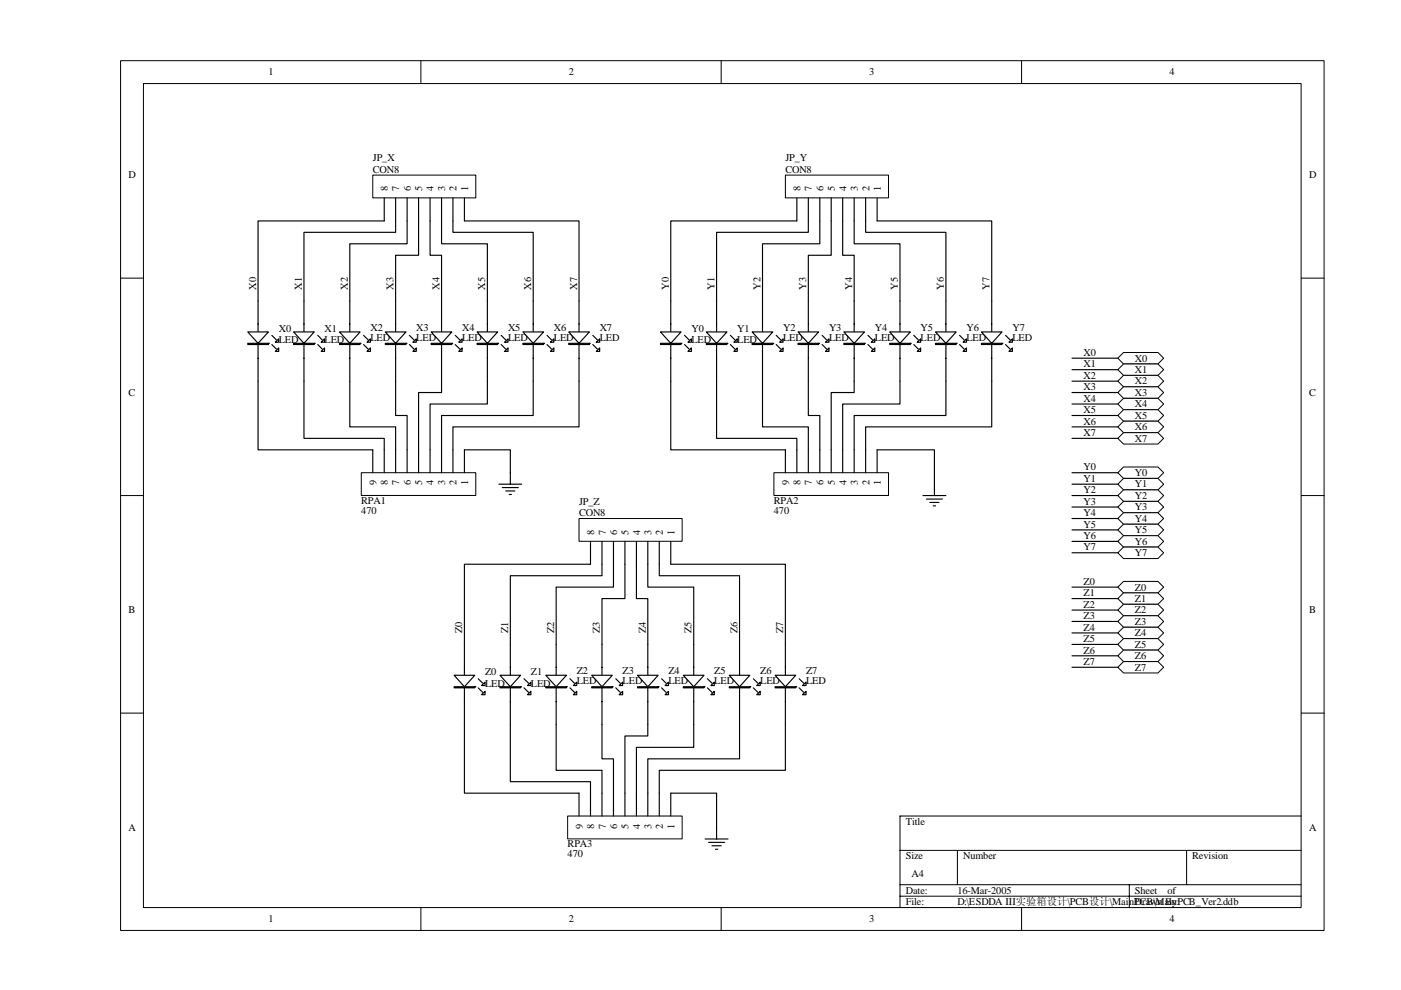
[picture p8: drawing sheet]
<svg xmlns="http://www.w3.org/2000/svg" width="297mm" height="210mm" viewBox="0 0 297 210" stroke-linecap="round" stroke-linejoin="round" font-family="sans-serif">
<g fill="none" stroke="#000" stroke-width=".21">
<path d="M25.6 12.9h255.1v184.4h-255.1zM30.4 17.7h245.5v174.7h-245.5zM89.2 12.9v4.8M152.9 12.9v4.8M216.6 12.9v4.8M25.6 59h4.8M275.9 59h4.9M25.6 105.1h4.8M275.9 105.1h4.9M25.6 151.2h4.8M275.9 151.2h4.9M275.9 173h-85.1v19.4"/>
<path d="M89.2 192.4v4.9M152.9 192.4v4.9M190.8 180.3h85.1M190.8 187.6h85.1M190.8 190h85.1M203 180.3v7.3M216.6 192.4v4.9M239.4 187.6v4.8M251.6 180.3v7.3"/>
</g>
<path d="M54.7 63.8v17M57.6 73l1 1M57.6 71.1l1 1" fill="none" stroke="#000" stroke-width=".24"/>
<g fill="#fff" stroke="#000" stroke-width=".24">
<path d="M52.5 70.4h4.4l-2.2 2.4z"/>
<path d="M59.1 73.8v.7h-.7z"/>
<path d="M58.4 72.6l.7-.8v.8z"/>
<path d="M52.5 72.8h4.4v.2h-4.4z" fill-rule="evenodd"/>
</g>
<path d="M64.4 63.8v17M67.4 73l.9 1M67.4 71.1l.9 1" fill="none" stroke="#000" stroke-width=".24"/>
<g fill="#fff" stroke="#000" stroke-width=".24">
<path d="M62.2 70.4h4.4l-2.2 2.4z"/>
<path d="M68.8 73.8v.7h-.7z"/>
<path d="M68.1 72.6l.7-.8v.8z"/>
<path d="M62.2 72.8h4.4v.2h-4.4z" fill-rule="evenodd"/>
</g>
<path d="M74.2 63.8v17M77.1 73l1 1M77.1 71.1l1 1" fill="none" stroke="#000" stroke-width=".24"/>
<g fill="#fff" stroke="#000" stroke-width=".24">
<path d="M72 70.4h4.3l-2.1 2.4z"/>
<path d="M78.5 73.8v.7h-.7z"/>
<path d="M77.8 72.6l.7-.8v.8z"/>
<path d="M72 72.8h4.3v.2h-4.3z" fill-rule="evenodd"/>
</g>
<path d="M83.9 63.8v17M86.8 73l1 1M86.8 71.1l1 1" fill="none" stroke="#000" stroke-width=".24"/>
<g fill="#fff" stroke="#000" stroke-width=".24">
<path d="M81.7 70.4h4.4l-2.2 2.4z"/>
<path d="M88.3 73.8v.7h-.8z"/>
<path d="M87.5 72.6l.8-.8v.8z"/>
<path d="M81.7 72.8h4.4v.2h-4.4z" fill-rule="evenodd"/>
</g>
<path d="M93.6 63.8v17M96.5 73l1 1M96.5 71.1l1 1" fill="none" stroke="#000" stroke-width=".24"/>
<g fill="#fff" stroke="#000" stroke-width=".24">
<path d="M91.4 70.4h4.4l-2.2 2.4z"/>
<path d="M98 73.8v.7h-.7z"/>
<path d="M97.3 72.6l.7-.8v.8z"/>
<path d="M91.4 72.8h4.4v.2h-4.4z" fill-rule="evenodd"/>
</g>
<path d="M103.3 63.8v17M106.3 73l.9 1M106.3 71.1l.9 1" fill="none" stroke="#000" stroke-width=".24"/>
<g fill="#fff" stroke="#000" stroke-width=".24">
<path d="M101.2 70.4h4.3l-2.2 2.4z"/>
<path d="M107.7 73.8v.7h-.7z"/>
<path d="M107 72.6l.7-.8v.8z"/>
<path d="M101.2 72.8h4.3v.2h-4.3z" fill-rule="evenodd"/>
</g>
<path d="M113 63.8v17M116 73l.9 1M116 71.1l.9 1" fill="none" stroke="#000" stroke-width=".24"/>
<g fill="#fff" stroke="#000" stroke-width=".24">
<path d="M110.9 70.4h4.3l-2.2 2.4z"/>
<path d="M117.4 73.8v.7h-.7z"/>
<path d="M116.7 72.6l.7-.8v.8z"/>
<path d="M110.9 72.8h4.3v.2h-4.3z" fill-rule="evenodd"/>
</g>
<path d="M122.8 63.8v17M125.7 73l1 1M125.7 71.1l1 1" fill="none" stroke="#000" stroke-width=".24"/>
<g fill="#fff" stroke="#000" stroke-width=".24">
<path d="M120.6 70.4h4.4l-2.2 2.4z"/>
<path d="M127.1 73.8v.7h-.7z"/>
<path d="M126.4 72.6l.7-.8v.8z"/>
<path d="M120.6 72.8h4.4v.2h-4.4z" fill-rule="evenodd"/>
</g>
<path d="M76.6 100.2h24.3v4.9h-24.3z" fill="#fff"/>
<path d="M76.6 100.2h24.3v4.9h-24.3z" fill="none" stroke="#000" stroke-width=".21"/>
<path d="M79 95.4v4.8M81.5 95.4v4.8M83.9 95.4v4.8M86.3 95.4v4.8M88.7 95.4v4.8M91.2 95.4v4.8M93.6 95.4v4.8M96 95.4v4.8M98.5 95.4v4.8" fill="none" stroke="#000" stroke-width=".24"/>
<path d="M79.1 37.1h21.8v4.9h-21.8z" fill="#fff"/>
<path d="M79 37.1h21.9v4.9h-21.9z" fill="none" stroke="#000" stroke-width=".21"/>
<g fill="none" stroke="#000" stroke-width=".24">
<path d="M81.5 42v4.8h-26.8v17M83.9 42v7.3h-19.5v14.5M86.3 42v9.7h-12.1v12.1M88.7 42v12.1h-4.8v9.7M91.2 42v12.1h2.4v9.7M93.6 42v9.7h9.7v12.1M96 42v7.3h17v14.5M98.5 42v4.8h24.3v17M142.2 63.8v17M145.1 73l1 1M145.1 71.1l1 1M54.7 80.8v14.6h24.3"/>
<path d="M64.4 80.8v12.1h17.1v2.5M74.2 80.8v9.7h9.7v4.9M83.9 80.8v7.3h2.4v7.3M93.6 80.8v2.4h-4.9v12.2M103.3 80.8v4.9h-12.1v9.7M113 80.8v7.3h-19.4v7.3M122.8 80.8v9.7h-26.8v4.9"/>
</g>
<g fill="#fff" stroke="#000" stroke-width=".24">
<path d="M140 70.4h4.4l-2.2 2.4z"/>
<path d="M145.9 74.5l.7-.7v.7z"/>
<path d="M145.9 72.6l.7-.8v.8z"/>
<path d="M140 72.8h4.4v.2h-4.4z" fill-rule="evenodd"/>
</g>
<path d="M151.9 63.8v17M154.9 73l.9 1M154.9 71.1l.9 1" fill="none" stroke="#000" stroke-width=".24"/>
<g fill="#fff" stroke="#000" stroke-width=".24">
<path d="M149.8 70.4h4.3l-2.2 2.4z"/>
<path d="M156.3 73.8v.7h-.7z"/>
<path d="M155.6 72.6l.7-.8v.8z"/>
<path d="M149.8 72.8h4.3v.2h-4.3z" fill-rule="evenodd"/>
</g>
<path d="M161.7 63.8v17M164.6 73l.9 1M164.6 71.1l.9 1" fill="none" stroke="#000" stroke-width=".24"/>
<g fill="#fff" stroke="#000" stroke-width=".24">
<path d="M159.5 70.4h4.3l-2.1 2.4z"/>
<path d="M166 73.8v.7h-.7z"/>
<path d="M165.3 72.6l.7-.8v.8z"/>
<path d="M159.5 72.8h4.3v.2h-4.3z" fill-rule="evenodd"/>
</g>
<path d="M171.4 63.8v17M174.3 73l1 1M174.3 71.1l1 1" fill="none" stroke="#000" stroke-width=".24"/>
<g fill="#fff" stroke="#000" stroke-width=".24">
<path d="M169.2 70.4h4.4l-2.2 2.4z"/>
<path d="M175.8 73.8v.7h-.8z"/>
<path d="M175 72.6l.8-.8v.8z"/>
<path d="M169.2 72.8h4.4v.2h-4.4z" fill-rule="evenodd"/>
</g>
<path d="M181.1 63.8v17M184 73l1 1M184 71.1l1 1" fill="none" stroke="#000" stroke-width=".24"/>
<g fill="#fff" stroke="#000" stroke-width=".24">
<path d="M178.9 70.4h4.4l-2.2 2.4z"/>
<path d="M185.5 73.8v.7h-.8z"/>
<path d="M184.7 72.6l.8-.8v.8z"/>
<path d="M178.9 72.8h4.4v.2h-4.4z" fill-rule="evenodd"/>
</g>
<path d="M190.8 63.8v17M193.7 73l1 1M193.7 71.1l1 1" fill="none" stroke="#000" stroke-width=".24"/>
<g fill="#fff" stroke="#000" stroke-width=".24">
<path d="M188.6 70.4h4.4l-2.2 2.4z"/>
<path d="M195.2 73.8v.7h-.7z"/>
<path d="M194.5 72.6l.7-.8v.8z"/>
<path d="M188.6 72.8h4.4v.2h-4.4z" fill-rule="evenodd"/>
</g>
<path d="M200.6 63.8v17M203.5 73l.9 1M203.5 71.1l.9 1" fill="none" stroke="#000" stroke-width=".24"/>
<g fill="#fff" stroke="#000" stroke-width=".24">
<path d="M198.3 70.4h4.4l-2.1 2.4z"/>
<path d="M204.9 73.8v.7h-.7z"/>
<path d="M204.2 72.6l.7-.8v.8z"/>
<path d="M198.3 72.8h4.4v.2h-4.4z" fill-rule="evenodd"/>
</g>
<path d="M210.3 63.8v17M213.2 73l1 1M213.2 71.1l1 1" fill="none" stroke="#000" stroke-width=".24"/>
<g fill="#fff" stroke="#000" stroke-width=".24">
<path d="M208.1 70.4h4.3l-2.1 2.4z"/>
<path d="M214.6 73.8v.7h-.7z"/>
<path d="M213.9 72.6l.7-.8v.8z"/>
<path d="M208.1 72.8h4.3v.2h-4.3z" fill-rule="evenodd"/>
</g>
<path d="M164.1 100.2h24.3v4.9h-24.3z" fill="#fff"/>
<path d="M164.1 100.2h24.3v4.9h-24.3z" fill="none" stroke="#000" stroke-width=".21"/>
<path d="M166.5 95.4v4.8M168.9 95.4v4.8M171.4 95.4v4.8M173.8 95.4v4.8M176.2 95.4v4.8M178.7 95.4v4.8M181.1 95.4v4.8M183.5 95.4v4.8M186 95.4v4.8" fill="none" stroke="#000" stroke-width=".24"/>
<path d="M166.5 37.1h21.9v4.9h-21.9z" fill="#fff"/>
<path d="M166.5 37.1h21.9v4.9h-21.9z" fill="none" stroke="#000" stroke-width=".21"/>
<g fill="none" stroke="#000" stroke-width=".24">
<path d="M168.9 42v4.8h-26.7v17M171.4 42v7.3h-19.5v14.5M173.8 42v9.7h-12.1v12.1M176.2 42v12.1h-4.8v9.7M178.7 42v12.1h2.4v9.7M181.1 42v9.7h9.7v12.1M183.5 42v7.3h17.1v14.5M186 42v4.8h24.3v17M142.2 80.8v14.6h24.3M151.9 80.8v12.1h17v2.5M161.7 80.8v9.7h9.7v4.9M171.4 80.8v7.3h2.4v7.3"/>
<path d="M181.1 80.8v2.4h-4.9v12.2M190.8 80.8v4.9h-12.1v9.7M200.6 80.8v7.3h-19.5v7.3M210.3 80.8v9.7h-26.8v4.9M98.5 136.6v17M101.4 145.8l1 1M101.4 143.9l1 1"/>
</g>
<g fill="#fff" stroke="#000" stroke-width=".24">
<path d="M96.3 143.2h4.4l-2.2 2.4z"/>
<path d="M102.1 147.3l.7-.7v.7z"/>
<path d="M102.1 145.4l.7-.8v.8z"/>
<path d="M96.3 145.6h4.4v.2h-4.4z" fill-rule="evenodd"/>
</g>
<path d="M108.2 136.6v17M111.1 145.8l1 1M111.1 143.9l1 1" fill="none" stroke="#000" stroke-width=".24"/>
<g fill="#fff" stroke="#000" stroke-width=".24">
<path d="M106 143.2h4.4l-2.2 2.4z"/>
<path d="M112.6 146.6v.7h-.8z"/>
<path d="M111.8 145.4l.8-.8v.8z"/>
<path d="M106 145.6h4.4v.2h-4.4z" fill-rule="evenodd"/>
</g>
<path d="M117.9 136.6v17M120.8 145.8l1 1M120.8 143.9l1 1" fill="none" stroke="#000" stroke-width=".24"/>
<g fill="#fff" stroke="#000" stroke-width=".24">
<path d="M115.7 143.2h4.4l-2.2 2.4z"/>
<path d="M121.6 147.3l.7-.7v.7z"/>
<path d="M121.6 145.4l.7-.8v.8z"/>
<path d="M115.7 145.6h4.4v.2h-4.4z" fill-rule="evenodd"/>
</g>
<path d="M127.6 136.6v17M130.6 145.8l.9 1M130.6 143.9l.9 1" fill="none" stroke="#000" stroke-width=".24"/>
<g fill="#fff" stroke="#000" stroke-width=".24">
<path d="M125.5 143.2h4.3l-2.2 2.4z"/>
<path d="M131.3 147.3l.7-.7v.7z"/>
<path d="M131.3 145.4l.7-.8v.8z"/>
<path d="M125.5 145.6h4.3v.2h-4.3z" fill-rule="evenodd"/>
</g>
<path d="M137.3 136.6v17M140.3 145.8l.9 1M140.3 143.9l.9 1" fill="none" stroke="#000" stroke-width=".24"/>
<g fill="#fff" stroke="#000" stroke-width=".24">
<path d="M135.2 143.2h4.3l-2.2 2.4z"/>
<path d="M141.7 146.6v.7h-.7z"/>
<path d="M141 145.4l.7-.8v.8z"/>
<path d="M135.2 145.6h4.3v.2h-4.3z" fill-rule="evenodd"/>
</g>
<path d="M147.1 136.6v17M150 145.8l1 1M150 143.9l1 1" fill="none" stroke="#000" stroke-width=".24"/>
<g fill="#fff" stroke="#000" stroke-width=".24">
<path d="M144.9 143.2h4.4l-2.2 2.4z"/>
<path d="M151.4 146.6v.7h-.7z"/>
<path d="M150.7 145.4l.7-.8v.8z"/>
<path d="M144.9 145.6h4.4v.2h-4.4z" fill-rule="evenodd"/>
</g>
<path d="M156.8 136.6v17M159.7 145.8l1 1M159.7 143.9l1 1" fill="none" stroke="#000" stroke-width=".24"/>
<g fill="#fff" stroke="#000" stroke-width=".24">
<path d="M154.6 143.2h4.4l-2.2 2.4z"/>
<path d="M160.4 147.3l.8-.7v.7z"/>
<path d="M160.4 145.4l.8-.8v.8z"/>
<path d="M154.6 145.6h4.4v.2h-4.4z" fill-rule="evenodd"/>
</g>
<path d="M166.5 136.6v17M169.4 145.8l1 1M169.4 143.9l1 1" fill="none" stroke="#000" stroke-width=".24"/>
<g fill="#fff" stroke="#000" stroke-width=".24">
<path d="M164.3 143.2h4.4l-2.2 2.4z"/>
<path d="M170.2 147.3l.7-.7v.7z"/>
<path d="M170.2 145.4l.7-.8v.8z"/>
<path d="M164.3 145.6h4.4v.2h-4.4z" fill-rule="evenodd"/>
</g>
<path d="M120.4 173h24.2v4.9h-24.2z" fill="#fff"/>
<path d="M120.4 173h24.2v4.9h-24.2z" fill="none" stroke="#000" stroke-width=".21"/>
<path d="M122.8 168.2v4.8M125.2 168.2v4.8M127.6 168.2v4.8M130.1 168.2v4.8M132.5 168.2v4.8M134.9 168.2v4.8M137.3 168.2v4.8M139.8 168.2v4.8M142.2 168.2v4.8" fill="none" stroke="#000" stroke-width=".24"/>
<path d="M122.8 110h21.8v4.8h-21.8z" fill="#fff"/>
<path d="M122.8 109.9h21.8v4.9h-21.8z" fill="none" stroke="#000" stroke-width=".21"/>
<g fill="none" stroke="#000" stroke-width=".24">
<path d="M98.5 95.4h9.7v7.3M186 95.4h12.1v9.7M105.8 102.7h4.8M106.5 103.4h3.4M107.2 104.1h2M107.9 104.8h.5M125.2 114.8v4.8h-26.7v17M127.6 114.8v7.3h-19.4v14.5M130.1 114.8v9.7h-12.2v12.1M132.5 114.8v12.1h-4.9v9.7M134.9 114.8v12.1h2.4v9.7M137.3 114.8v9.7h9.8v12.1"/>
<path d="M139.8 114.8v7.3h17v14.5M142.2 114.8v4.8h24.3v17M195.7 105.1h4.9M196.4 105.8h3.4M197.1 106.5h2M197.9 107.3h.4M98.5 153.6v14.6h24.3M108.2 153.6v12.1h17v2.5M117.9 153.6v9.7h9.7v4.9M127.6 153.6v7.3h2.5v7.3M137.3 153.6v2.4h-4.8v12.2M147.1 153.6v4.9h-12.2v9.7"/>
<path d="M156.8 153.6v7.3h-19.5v7.3M166.5 153.6v9.7h-26.7v4.9M142.2 168.2h9.7v9.7M149.5 177.9h4.9M150.2 178.6h3.4M151 179.3h1.9M151.7 180.1h.5"/>
</g>
<g fill="#fff" stroke="#000" stroke-width=".21">
<path d="M237 75.9l1.2-1.2h7.3l1.2 1.2-1.2 1.3h-7.3z" fill-rule="evenodd"/>
<path d="M237 78.4l1.2-1.2h7.3l1.2 1.2-1.2 1.2h-7.3z" fill-rule="evenodd"/>
<path d="M238.2 79.6h7.3l1.2 1.2-1.2 1.2h-7.3l-1.2-1.2z" fill-rule="evenodd"/>
<path d="M237 83.2l1.2-1.2h7.3l1.2 1.2-1.2 1.3h-7.3z" fill-rule="evenodd"/>
<path d="M237 85.7l1.2-1.2h7.3l1.2 1.2-1.2 1.2h-7.3z" fill-rule="evenodd"/>
<path d="M238.2 86.9h7.3l1.2 1.2-1.2 1.2h-7.3l-1.2-1.2z" fill-rule="evenodd"/>
<path d="M237 90.5l1.2-1.2h7.3l1.2 1.2-1.2 1.2h-7.3z" fill-rule="evenodd"/>
<path d="M237 92.9l1.2-1.2h7.3l1.2 1.2-1.2 1.2h-7.3z" fill-rule="evenodd"/>
<path d="M237 100.2l1.2-1.2h7.3l1.2 1.2-1.2 1.2h-7.3z" fill-rule="evenodd"/>
<path d="M238.2 101.4h7.3l1.2 1.3-1.2 1.2h-7.3l-1.2-1.2z" fill-rule="evenodd"/>
<path d="M237 105.1l1.2-1.2h7.3l1.2 1.2-1.2 1.2h-7.3z" fill-rule="evenodd"/>
<path d="M237 107.5l1.2-1.2h7.3l1.2 1.2-1.2 1.2h-7.3z" fill-rule="evenodd"/>
<path d="M238.2 108.7h7.3l1.2 1.2-1.2 1.2h-7.3l-1.2-1.2z" fill-rule="evenodd"/>
<path d="M237 112.4l1.2-1.3h7.3l1.2 1.3-1.2 1.2h-7.3z" fill-rule="evenodd"/>
<path d="M237 114.8l1.2-1.2h7.3l1.2 1.2-1.2 1.2h-7.3z" fill-rule="evenodd"/>
<path d="M237 117.2l1.2-1.2h7.3l1.2 1.2-1.2 1.2h-7.3z" fill-rule="evenodd"/>
<path d="M237 124.5l1.2-1.2h7.3l1.2 1.2-1.2 1.2h-7.3z" fill-rule="evenodd"/>
<path d="M237 126.9l1.2-1.2h7.3l1.2 1.2-1.2 1.2h-7.3z" fill-rule="evenodd"/>
<path d="M238.2 128.1h7.3l1.2 1.2-1.2 1.3h-7.3l-1.2-1.3z" fill-rule="evenodd"/>
<path d="M237 131.8l1.2-1.2h7.3l1.2 1.2-1.2 1.2h-7.3z" fill-rule="evenodd"/>
<path d="M237 134.2l1.2-1.2h7.3l1.2 1.2-1.2 1.2h-7.3z" fill-rule="evenodd"/>
<path d="M238.2 135.4h7.3l1.2 1.2-1.2 1.2h-7.3l-1.2-1.2z" fill-rule="evenodd"/>
<path d="M237 139l1.2-1.2h7.3l1.2 1.2-1.2 1.3h-7.3z" fill-rule="evenodd"/>
<path d="M237 141.5l1.2-1.2h7.3l1.2 1.2-1.2 1.2h-7.3z" fill-rule="evenodd"/>
</g>
<g fill="none" stroke="#000" stroke-width=".24">
<path d="M227.3 75.9h9.7M227.3 78.4h9.7M227.3 80.8h9.7M227.3 83.2h9.7M227.3 85.7h9.7M227.3 88.1h9.7M227.3 90.5h9.7M227.3 92.9h9.7M227.3 114.8h9.7M227.3 117.2h9.7M227.3 100.2h9.7M227.3 102.7h9.7"/>
<path d="M227.3 105.1h9.7M227.3 107.5h9.7M227.3 109.9h9.7M227.3 112.4h9.7M227.3 124.5h9.7M227.3 126.9h9.7M227.3 129.3h9.7M227.3 131.8h9.7M227.3 134.2h9.7M227.3 136.6h9.7M227.3 139h9.7M227.3 141.5h9.7"/>
</g>
<g font-size="2.2">
<text x="56.9" y="16">1</text>
<text x="120.6" y="16">2</text>
<text x="184.3" y="16">3</text>
<text x="247.9" y="16">4</text>
<text x="79" y="34.2">JP_X</text>
<text x="166.5" y="34.2">JP_Y</text>
<text x="27.3" y="37.8">D</text>
<text x="79" y="36.6">CON8</text>
<text x="82.2" y="40.5" transform="rotate(-90 82.2 40.5)">8</text>
<text x="84.7" y="40.5" transform="rotate(-90 84.7 40.5)">7</text>
<text x="87.1" y="40.5" transform="rotate(-90 87.1 40.5)">6</text>
<text x="89.5" y="40.5" transform="rotate(-90 89.5 40.5)">5</text>
<text x="91.9" y="40.5" transform="rotate(-90 91.9 40.5)">4</text>
<text x="94.4" y="40.5" transform="rotate(-90 94.4 40.5)">3</text>
<text x="96.8" y="40.5" transform="rotate(-90 96.8 40.5)">2</text>
<text x="99.2" y="40.5" transform="rotate(-90 99.2 40.5)">1</text>
<text x="166.5" y="36.6">CON8</text>
<text x="169.7" y="40.5" transform="rotate(-90 169.7 40.5)">8</text>
<text x="172.1" y="40.5" transform="rotate(-90 172.1 40.5)">7</text>
<text x="174.6" y="40.5" transform="rotate(-90 174.6 40.5)">6</text>
<text x="177" y="40.5" transform="rotate(-90 177 40.5)">5</text>
<text x="179.4" y="40.5" transform="rotate(-90 179.4 40.5)">4</text>
<text x="181.9" y="40.5" transform="rotate(-90 181.9 40.5)">3</text>
<text x="184.3" y="40.5" transform="rotate(-90 184.3 40.5)">2</text>
<text x="186.7" y="40.5" transform="rotate(-90 186.7 40.5)">1</text>
<text x="277.6" y="37.8">D</text>
<text x="54.3" y="61.4" transform="rotate(-90 54.3 61.4)">X0</text>
<text x="64" y="61.4" transform="rotate(-90 64 61.4)">X1</text>
<text x="73.7" y="61.4" transform="rotate(-90 73.7 61.4)">X2</text>
<text x="83.5" y="61.4" transform="rotate(-90 83.5 61.4)">X3</text>
<text x="93.2" y="61.4" transform="rotate(-90 93.2 61.4)">X4</text>
<text x="102.9" y="61.4" transform="rotate(-90 102.9 61.4)">X5</text>
<text x="112.6" y="61.4" transform="rotate(-90 112.6 61.4)">X6</text>
<text x="122.3" y="61.4" transform="rotate(-90 122.3 61.4)">X7</text>
<text x="141.8" y="61.4" transform="rotate(-90 141.8 61.4)">Y0</text>
<text x="151.5" y="61.4" transform="rotate(-90 151.5 61.4)">Y1</text>
<text x="161.2" y="61.4" transform="rotate(-90 161.2 61.4)">Y2</text>
<text x="170.9" y="61.4" transform="rotate(-90 170.9 61.4)">Y3</text>
<text x="180.7" y="61.4" transform="rotate(-90 180.7 61.4)">Y4</text>
<text x="190.4" y="61.4" transform="rotate(-90 190.4 61.4)">Y5</text>
<text x="200.1" y="61.4" transform="rotate(-90 200.1 61.4)">Y6</text>
<text x="209.8" y="61.4" transform="rotate(-90 209.8 61.4)">Y7</text>
<text x="59.1" y="70.4">X0</text>
<text x="68.8" y="70.4">X1</text>
<text x="78.5" y="70.1">X2</text>
<text x="88.3" y="70.1">X3</text>
<text x="98" y="70.1">X4</text>
<text x="107.7" y="70.1">X5</text>
<text x="117.4" y="70.1">X6</text>
<text x="127.1" y="70.1">X7</text>
<text x="146.6" y="70.4">Y0</text>
<text x="156.3" y="70.4">Y1</text>
<text x="166" y="70.1">Y2</text>
<text x="175.8" y="70.1">Y3</text>
<text x="185.5" y="70.1">Y4</text>
<text x="195.2" y="70.1">Y5</text>
<text x="204.9" y="70.1">Y6</text>
<text x="214.6" y="70.1">Y7</text>
<text x="59.1" y="72.8">LED</text>
<text x="68.8" y="72.8">LED</text>
<text x="78.5" y="72.3">LED</text>
<text x="88.3" y="72.3">LED</text>
<text x="98" y="72.3">LED</text>
<text x="107.7" y="72.3">LED</text>
<text x="117.4" y="72.3">LED</text>
<text x="127.1" y="72.3">LED</text>
<text x="146.6" y="72.8">LED</text>
<text x="156.3" y="72.8">LED</text>
<text x="166" y="72.3">LED</text>
<text x="175.8" y="72.3">LED</text>
<text x="185.5" y="72.3">LED</text>
<text x="195.2" y="72.3">LED</text>
<text x="204.9" y="72.3">LED</text>
<text x="214.6" y="72.3">LED</text>
<text x="229.7" y="75.5">X0</text>
<text x="229.7" y="77.9">X1</text>
<text x="240.6" y="76.7">X0</text>
<text x="27.3" y="83.9">C</text>
<text x="229.7" y="80.3">X2</text>
<text x="229.7" y="82.7">X3</text>
<text x="240.6" y="79.1">X1</text>
<text x="240.6" y="81.5">X2</text>
<text x="240.6" y="83.9">X3</text>
<text x="277.6" y="83.9">C</text>
<text x="229.7" y="85.2">X4</text>
<text x="229.7" y="87.6">X5</text>
<text x="240.6" y="86.4">X4</text>
<text x="240.6" y="88.8">X5</text>
<text x="229.7" y="90">X6</text>
<text x="229.7" y="92.4">X7</text>
<text x="240.6" y="91.2">X6</text>
<text x="240.6" y="93.7">X7</text>
<text x="229.7" y="99.7">Y0</text>
<text x="240.6" y="100.9">Y0</text>
<text x="76.6" y="106.8">RPA1</text>
<text x="79.8" y="102.9" transform="rotate(-90 79.8 102.9)">9</text>
<text x="82.2" y="102.9" transform="rotate(-90 82.2 102.9)">8</text>
<text x="84.7" y="102.9" transform="rotate(-90 84.7 102.9)">7</text>
<text x="87.1" y="102.9" transform="rotate(-90 87.1 102.9)">6</text>
<text x="89.5" y="102.9" transform="rotate(-90 89.5 102.9)">5</text>
<text x="91.9" y="102.9" transform="rotate(-90 91.9 102.9)">4</text>
<text x="94.4" y="102.9" transform="rotate(-90 94.4 102.9)">3</text>
<text x="96.8" y="102.9" transform="rotate(-90 96.8 102.9)">2</text>
<text x="99.2" y="102.9" transform="rotate(-90 99.2 102.9)">1</text>
<text x="122.8" y="107">JP_Z</text>
<text x="164.1" y="106.8">RPA2</text>
<text x="167.3" y="102.9" transform="rotate(-90 167.3 102.9)">9</text>
<text x="169.7" y="102.9" transform="rotate(-90 169.7 102.9)">8</text>
<text x="172.1" y="102.9" transform="rotate(-90 172.1 102.9)">7</text>
<text x="174.6" y="102.9" transform="rotate(-90 174.6 102.9)">6</text>
<text x="177" y="102.9" transform="rotate(-90 177 102.9)">5</text>
<text x="179.4" y="102.9" transform="rotate(-90 179.4 102.9)">4</text>
<text x="181.9" y="102.9" transform="rotate(-90 181.9 102.9)">3</text>
<text x="184.3" y="102.9" transform="rotate(-90 184.3 102.9)">2</text>
<text x="186.7" y="102.9" transform="rotate(-90 186.7 102.9)">1</text>
<text x="229.7" y="102.2">Y1</text>
<text x="229.7" y="104.6">Y2</text>
<text x="229.7" y="107">Y3</text>
<text x="240.6" y="103.4">Y1</text>
<text x="240.6" y="105.8">Y2</text>
<text x="76.6" y="108.9">470</text>
<text x="122.8" y="109.4">CON8</text>
<text x="126" y="113.3" transform="rotate(-90 126 113.3)">8</text>
<text x="128.4" y="113.3" transform="rotate(-90 128.4 113.3)">7</text>
<text x="130.8" y="113.3" transform="rotate(-90 130.8 113.3)">6</text>
<text x="133.3" y="113.3" transform="rotate(-90 133.3 113.3)">5</text>
<text x="135.7" y="113.3" transform="rotate(-90 135.7 113.3)">4</text>
<text x="138.1" y="113.3" transform="rotate(-90 138.1 113.3)">3</text>
<text x="140.6" y="113.3" transform="rotate(-90 140.6 113.3)">2</text>
<text x="143" y="113.3" transform="rotate(-90 143 113.3)">1</text>
<text x="164.1" y="108.9">470</text>
<text x="229.7" y="109.4">Y4</text>
<text x="229.7" y="111.9">Y5</text>
<text x="240.6" y="108.2">Y3</text>
<text x="240.6" y="110.6">Y4</text>
<text x="240.6" y="113.1">Y5</text>
<text x="229.7" y="114.3">Y6</text>
<text x="229.7" y="116.7">Y7</text>
<text x="240.6" y="115.5">Y6</text>
<text x="240.6" y="117.9">Y7</text>
<text x="229.7" y="124">Z0</text>
<text x="240.6" y="125.2">Z0</text>
<text x="27.3" y="130">B</text>
<text x="229.7" y="126.4">Z1</text>
<text x="229.7" y="128.8">Z2</text>
<text x="229.7" y="131.3">Z3</text>
<text x="240.6" y="127.6">Z1</text>
<text x="240.6" y="130">Z2</text>
<text x="277.6" y="130">B</text>
<text x="98" y="134.2" transform="rotate(-90 98 134.2)">Z0</text>
<text x="107.8" y="134.2" transform="rotate(-90 107.8 134.2)">Z1</text>
<text x="117.5" y="134.2" transform="rotate(-90 117.5 134.2)">Z2</text>
<text x="127.2" y="134.2" transform="rotate(-90 127.2 134.2)">Z3</text>
<text x="136.9" y="134.2" transform="rotate(-90 136.9 134.2)">Z4</text>
<text x="146.6" y="134.2" transform="rotate(-90 146.6 134.2)">Z5</text>
<text x="156.4" y="134.2" transform="rotate(-90 156.4 134.2)">Z6</text>
<text x="166.1" y="134.2" transform="rotate(-90 166.1 134.2)">Z7</text>
<text x="229.7" y="133.7">Z4</text>
<text x="229.7" y="136.1">Z5</text>
<text x="240.6" y="132.5">Z3</text>
<text x="240.6" y="134.9">Z4</text>
<text x="240.6" y="137.3">Z5</text>
<text x="102.8" y="143.2">Z0</text>
<text x="112.6" y="143.2">Z1</text>
<text x="122.3" y="142.9">Z2</text>
<text x="132" y="142.9">Z3</text>
<text x="141.7" y="142.9">Z4</text>
<text x="151.4" y="142.9">Z5</text>
<text x="161.2" y="142.9">Z6</text>
<text x="170.9" y="142.9">Z7</text>
<text x="229.7" y="138.6">Z6</text>
<text x="229.7" y="141">Z7</text>
<text x="240.6" y="139.8">Z6</text>
<text x="240.6" y="142.2">Z7</text>
<text x="102.8" y="145.6">LED</text>
<text x="112.6" y="145.6">LED</text>
<text x="122.3" y="145.1">LED</text>
<text x="132" y="145.1">LED</text>
<text x="141.7" y="145.1">LED</text>
<text x="151.4" y="145.1">LED</text>
<text x="161.2" y="145.1">LED</text>
<text x="170.9" y="145.1">LED</text>
<text x="27.3" y="176.2">A</text>
<text x="120.4" y="179.6">RPA3</text>
<text x="123.5" y="175.7" transform="rotate(-90 123.5 175.7)">9</text>
<text x="126" y="175.7" transform="rotate(-90 126 175.7)">8</text>
<text x="128.4" y="175.7" transform="rotate(-90 128.4 175.7)">7</text>
<text x="130.8" y="175.7" transform="rotate(-90 130.8 175.7)">6</text>
<text x="133.3" y="175.7" transform="rotate(-90 133.3 175.7)">5</text>
<text x="135.7" y="175.7" transform="rotate(-90 135.7 175.7)">4</text>
<text x="138.1" y="175.7" transform="rotate(-90 138.1 175.7)">3</text>
<text x="140.6" y="175.7" transform="rotate(-90 140.6 175.7)">2</text>
<text x="143" y="175.7" transform="rotate(-90 143 175.7)">1</text>
<text x="192" y="174.9">Title</text>
<text x="277.6" y="176.2">A</text>
<text x="120.4" y="181.7">470</text>
<text x="192" y="182.2">Size</text>
<text x="193.2" y="185.9">A4</text>
<text x="204.2" y="182.2">Number</text>
<text x="252.8" y="182.2">Revision</text>
<text x="192" y="189.5">Date:</text>
<text x="192" y="191.9">File:</text>
<text x="203" y="191.9">D:\ESDDA III实验箱设计\PCB设计\MainPCB\MainPCB_Ver2.ddb</text>
<text x="203" y="189.5">16-Mar-2005</text>
<text x="240.6" y="189.5">Sheet</text>
<text x="240.6" y="191.9">Drawn By:</text>
<text x="247.5" y="189.5">of</text>
<text x="56.9" y="195.6">1</text>
<text x="120.6" y="195.6">2</text>
<text x="184.3" y="195.6">3</text>
<text x="247.9" y="195.6">4</text>
</g>
</svg>
